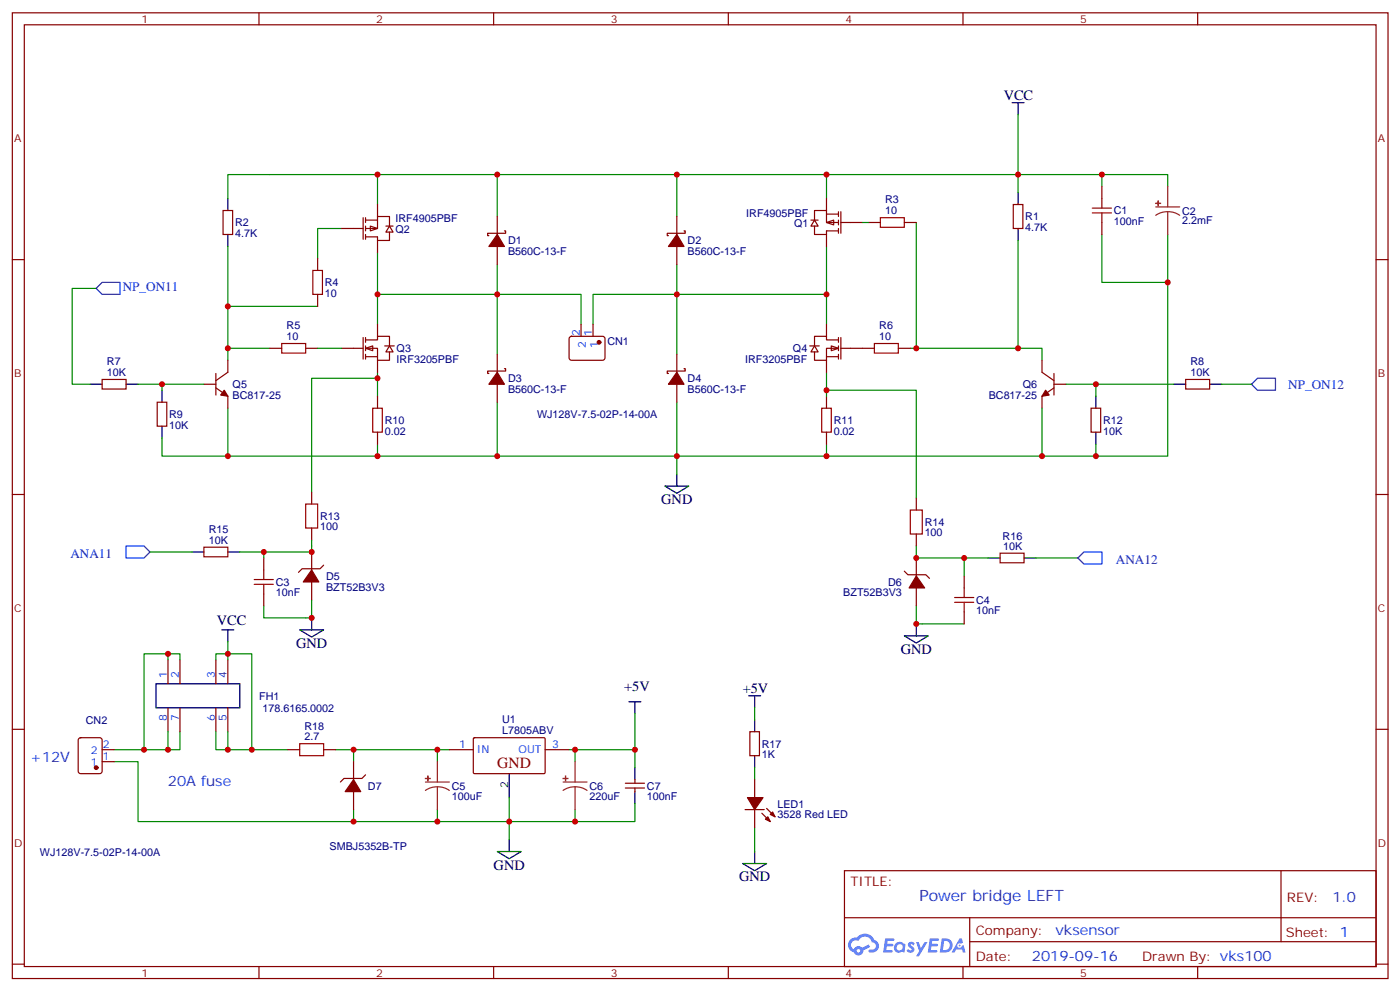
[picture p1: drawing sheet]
<svg xmlns="http://www.w3.org/2000/svg" width="413mm" height="292mm" viewBox="0 0 413 292" stroke-linecap="round" stroke-linejoin="round" font-family="sans-serif">
<g fill="none" stroke="#870000" stroke-width=".35">
<path d="M3.6 3.8h405.4v284.3h-405.4zM7.2 7.3h398.2v277.3h-398.2zM76.3 3.8v3.5M145.5 3.8v3.5M214.6 3.8v3.5M283.7 3.8v3.5M352.9 3.8v3.5M3.6 76.4h3.6M405.4 76.4h3.6M3.6 145.6h3.6M405.4 145.6h3.6M3.6 214.7h3.6"/>
<path d="M405.4 214.7h3.6M248.8 256.4h156.6v28.2h-156.6zM377.4 256.4v20.9M248.8 270.2h156.5M285.7 277.3h119.6M285.7 270.2v14.1M3.6 283.9h3.6M76.3 284.6v3.5M145.5 284.6v3.5M214.6 284.6v3.5M283.7 284.6v3.5M352.9 284.6v3.5"/>
<path d="M405.4 283.9h3.6"/>
</g>
<g fill="#5487ff">
<path d="M267.8 277.5a1.22 1.22 0 0 1 1.7 .3l-.4 .6a.47 .47 0 0 0-.3-.4 .47 .47 0 0 0-.5 .2l.2 .2a1.14 1.14 0 0 1 .7 1.7 1.14 1.14 0 0 1-1.9 0l-.2-.2 .5-.5 .7 .4a.29 .29 0 0 0 .4-.2 .29 .29 0 0 0-.3-.4 1.04 1.04 0 0 1-.6-1.7z"/>
<path d="M260.8 276.3h2.4l.3 .2-.1 .5h-1.9l-.1 .9h1.5l.4 .4-.4 .3h-1.6l-.2 1.1 1.8 .1 .1 .3-.1 .3h-2.7z"/>
<path d="M274 276.3h2.3l.3 .2-.1 .5h-1.8l-.1 .9h1.5l.3 .4-.4 .3h-1.6l-.1 1.1 1.7 .1 .2 .3-.2 .3h-2.6z"/>
<path d="M282.7 276.3h.7l.3 1.2-.6 .4a.69 .69 0 0 0-1 .2 .69 .69 0 0 0 .5 1 .69 .69 0 0 0 .8-.6l.5-.3 .6 2.2h-.8l-.2-.8h-1.8l-.5 .8h-.8z"/>
<path d="M269.9 277.4h.8l.6 1.8 1.1-1.8h.9l-2.6 4.2h-.8l.9-1.6z"/>
<path d="M277.5 276.3l-.6 4.1h1.3a2.11 2.11 0 0 0 2.5-2.1 2.11 2.11 0 0 0-2.5-2zM278.2 277a1.39 1.39 0 0 1 1.7 1.4 1.39 1.39 0 0 1-1.8 1.3h-.3z"/>
<path d="M263.8 277.9a1.54 1.54 0 0 0-.1 2.2 1.54 1.54 0 0 0 2.2 .1l.6 .2 .3-2.3-.2-.2h-.4a1.49 1.49 0 0 0-2.4 0zM264.1 278.9a.94 .94 0 0 1 1.8 0 .94 .94 0 0 1-1.8 0z"/>
<path d="M250.5 276.7a2.18 2.18 0 0 0 1.1 3.7 1.44 1.44 0 0 0 1.6 .9 1.44 1.44 0 0 0 1.2-1.5l2-1-.5-.7-1.9 .9a1.47 1.47 0 0 0-2.4 .5 1.39 1.39 0 0 1-.7-2 1.39 1.39 0 0 1 2-.4 2.12 2.12 0 0 1 2.2-1.3 2.12 2.12 0 0 1 1.9 1.7 1.14 1.14 0 0 1 1.1 1.4 1.14 1.14 0 0 1-1.7 .7 .43 .43 0 0 0-.5 .4 .43 .43 0 0 0 .4 .5 1.98 1.98 0 0 0 2.5-1.3 1.98 1.98 0 0 0-1.2-2.5 3.1 3.1 0 0 0-5.3-.7l-.9 .1zM252.4 280a.55 .55 0 0 1 1.1 0 .55 .55 0 0 1-1.1 0z"/>
<circle cx="282.7" cy="278.4" r=".26"/>
</g>
<g fill="none" stroke="#008700" stroke-width=".35">
<path d="M300 33.8v17.6h44.1v3.5M111.2 51.4h-44.1v7.1M146.5 51.4v12.3M199.4 51.4v12.3M243.5 58.5v-7.1h-132.3v8.8M243.5 51.4h56.5v5.3M324.7 51.4v3.5M67.1 72.6v30h12.4M100.6 67.3h-7v8.8M111.2 74.3v21.2M146.5 77.9v26.4M199.4 77.9v26.4"/>
<path d="M243.5 72.6v22.9M270 65.5v37.1h-1.8M300 70.8v31.8M324.7 69v14.1h19.4M344.1 69v65.3h-21.2M28.3 84.9h-7v28.2h5.3M67.1 90.2h26.5M111.2 86.7h60v8.8M243.5 86.7h-68.8v8.8M40.7 113.1h19.4M47.7 113.1v1.8M67.1 102.6v3.5"/>
<path d="M111.2 111.4h-19.4v33.5M111.2 109.6v7.1M146.5 118.4v15.9h-35.3v-3.5M199.4 118.4v21.2M243.5 109.6v5.3h26.5v31.7M243.5 114.9v1.8M270 102.6h37v3.5M314.1 113.1h31.7M322.9 113.1v3.6M359.9 113.1h8.9M47.7 129v5.3h19.4M67.1 120.2v14.1h44.1"/>
<path d="M243.5 130.8v3.5h-97M307 120.2v14.1h-63.5M322.9 130.8v3.5h-15.9M91.8 159v3.5h-21.1M44.2 162.5h12.4M77.7 162.5v1.8M91.8 176.6v5.3h-14.1v-3.5M270 160.8v3.5h21.1M270 178.4v5.3h14.1M284.1 164.3v5.3M305.3 164.3h12.3M49.5 194.3v-1.8h3.5v1.8"/>
<path d="M49.5 192.5h-7.1v28.2M63.6 194.3v-1.8h10.6v28.2M67.1 189v5.3M49.5 215.4v5.3M53 215.4v5.3h-19.4M63.6 215.4v5.3h21.2M67.1 215.4v5.3M187.1 210.1v15.9M222.4 208.4v3.5M33.6 224.3h7.1v17.6h63.5M98.9 220.7h33.5M104.2 220.7v3.6"/>
<path d="M128.9 220.7v3.6M128.9 238.4v3.5M150 234.8v12.4M167.7 220.7h1.7M169.4 238.4v3.5M187.1 236.6v5.3h-82.9v-3.5M187.1 220.7h-17.7v3.6M222.4 226v3.6M222.4 243.7v7"/>
</g>
<g fill="none" stroke="#000" stroke-width=".35">
<path d="M298.2 30.2h3.5M300 30.2v3.6M67.1 58.5v3.5M300 56.7v3.5M67.1 69v3.6M300 67.3v3.5M26.6 113.1h3.5M37.1 113.1h3.6M47.7 114.9v3.5M322.9 116.7v3.5M345.8 113.1h3.6M356.4 113.1h3.5"/>
<path d="M47.7 125.5v3.5M199.4 139.6v3.5M322.9 127.2v3.6M195.9 143.1h7.1l-3.6 2.1zM56.6 162.5h3.5M67.1 162.5h3.6M291.1 164.3h3.6M301.7 164.3h3.6M65.4 185.5h3.5M67.1 185.5v3.5M88.3 185.5h7.1l-3.6 2.1zM91.8 181.9v3.6"/>
<path d="M266.5 187.2h7l-3.5 2.1zM270 183.7v3.5M46 201.3h24.7v7.1h-24.7zM185.3 206.6h3.5M187.1 206.6v3.5M220.6 204.9h3.5M222.4 204.9v3.5M222.4 211.9v3.5M150 227.8v7M187.1 226v3.6M187.1 233.1v3.5M222.4 222.5v3.5"/>
<path d="M146.5 250.7h7.1l-3.6 2.1zM150 247.2v3.5M218.8 254.2h7.1l-3.5 2.2zM222.4 250.7v3.5"/>
</g>
<path d="M30.1 83.1h5.3v3.6h-5.3l-1.8-1.8zM370.5 111.4h5.3v3.5h-5.3l-1.7-1.8zM37.1 160.8h5.3l1.8 1.7-1.8 1.8h-5.3zM317.6 164.3l1.8-1.8h5.3v3.6h-5.3z" fill="none" stroke="#00f" stroke-width=".35"/>
<g fill="none" stroke="#870000" stroke-width=".35">
<path d="M324.7 54.9v3.6M65.7 62h2.8v7h-2.8zM93.6 76.1v3.5M255.9 65.5h3.5M266.5 65.5h3.5M298.6 60.2h2.8v7.1h-2.8zM324.7 65.5v3.5M93.6 86.7v3.5M167.9 99.2l.5-.2 9.4 .1 .5 .6-.1 5.9-.6 .5-9.5-.1-.4-.6v-5.7zM171.2 95.5v3.5M174.7 95.5v3.5M30.1 111.7h7v2.8h-7z"/>
<path d="M46.3 118.4h2.8v7.1h-2.8zM60.1 113.1h3.5M63.6 114.2l3.5 2.5v3.5M63.6 110v6.3M67.1 106.1v3.5l-3.5 2.5M79.5 102.6h3.5M90.1 102.6h3.5M111.2 116.7v3.5M243.5 116.7v3.5M254.1 102.6h3.5M264.7 102.6h3.5M307 106.1v3.5l3.6 2.5"/>
<path d="M310.6 113.1h3.5M310.6 114.2l-3.6 2.5v3.5M310.6 110v6.3M349.4 111.7h7v2.8h-7zM111.2 127.2v3.6M243.5 127.2v3.6M321.5 120.2h2.8v7h-2.8zM91.8 144.9v3.5M91.8 155.5v3.5M270 146.6v3.6M270 157.2v3.6M60.1 161.1h7v2.8h-7z"/>
<path d="M77.7 164.3v3.5M77.7 174.9v3.5M91.8 162.5v5.3M91.8 171.3v5.3M95.4 166.4l-1.1 1.1h-5.3l-1.1 1M266.5 168.2l1 1h5.3l1.1 1.1M270 164.3v5.3M270 173.1v5.3M284.1 169.6v3.5M294.7 162.9h7v2.8h-7zM49.5 194.3v7M53 194.3v7"/>
<path d="M63.6 194.3v7M67.1 194.3v7M284.1 180.2v3.5M23.3 217.4l.4-.2h5.7l.6 .4 .1 9.5-.5 .6-5.9 .1-.6-.5-.1-9.4zM49.5 208.4v7M53 208.4v7M63.6 208.4v7M67.1 208.4v7M139.5 217.4l.3-.2 20.6 .1 .2 .3v10l-.3 .2-20.7-.1-.1-.3zM220.9 215.4h2.9v7.1h-2.9zM30.1 220.7h3.5M30.1 224.3h3.5"/>
<path d="M84.8 220.7h3.5M95.4 220.7h3.5M104.2 224.3v5.3M104.2 233.1v5.3M107.7 228.1l-1.1 1.1h-5.2l-1.1 1.1M132.4 220.7h7.1M160.6 220.7h7.1M184.3 232h5.6M184.3 230.6h5.6M187.1 229.6v1M187.1 232v1.1M219.5 238.4h5.7"/>
<path d="M222.4 229.6v5.2M222.4 238.4v5.3M224.5 239.4l2.4 2.5M225.9 238l2.5 2.5"/>
</g>
<g fill="#870000" stroke="#870000" stroke-width=".35">
<path d="M66.1 114.9l1 1.8-2.1-.4z"/>
<path d="M308.1 114.9l1 1.4-2.1 .4z"/>
<path d="M91.8 167.8l2.1 3.5h-4.5z"/>
<path d="M270 169.6l2.5 3.5h-4.6z"/>
<path d="M104.2 229.6l2.1 3.5h-4.6z"/>
<path d="M225.5 241.2l.7-.7 .7 1.4z"/>
<path d="M227.6 239.1l.8 1.4-1.5-.7z"/>
<path d="M220.2 234.8h4.6l-2.4 3.6z"/>
<circle cx="176.5" cy="100.8" r=".53"/>
<circle cx="28.3" cy="226" r=".53"/>
</g>
<g fill="none" stroke="#8c2424" stroke-width=".35">
<path d="M344.1 54.9v6M340.5 60.9h7.1M344.1 62.3l1.8 .3 1.7 .8M344.1 62.3l-1.9 .3-1.7 .8M344.1 62.3v6.7M125.3 230.3h7.1M128.9 231.7l1.8 .2 1.7 .8M128.9 231.7l-1.9 .2-1.7 .8M128.9 224.3v6M128.9 231.7v6.7M165.9 230.3h7.1M169.4 231.7l-1.8 .2-1.7 .8"/>
<path d="M169.4 231.7l1.9 .2 1.7 .8M169.4 224.3v6M169.4 231.7v6.7"/>
</g>
<g fill="#8c2424" stroke="#8c2424" stroke-width=".35">
<path d="M340.5 59.9h1.4z"/>
<path d="M341.2 59.2l.1 1.4z"/>
<path d="M125.3 229.2h1.5z"/>
<path d="M126 228.5l.1 1.4z"/>
<path d="M166.6 228.5l.1 1.4z"/>
<path d="M165.9 229.2h1.4z"/>
</g>
<g fill="none" stroke="#a10000" stroke-width=".35">
<path d="M324.7 58.5v2.8M92.2 79.6h2.8v7.1h-2.8zM259.4 64.1h7.1v2.8h-7.1zM321.8 62.7h5.7M321.8 61.3h5.7M324.7 62.7v2.8M83 101.1h7.1v2.9h-7.1zM257.6 101.1h7.1v2.9h-7.1zM109.8 120.2h2.8v7h-2.8zM242.1 120.2h2.8v7h-2.8zM90.1 148.4h3.5v7.1h-3.5zM268.2 150.2h3.5v7h-3.5z"/>
<path d="M74.9 172h5.6M74.9 170.6h5.6M77.7 167.8v2.8M77.7 172v2.9M281.3 177.3h5.6M281.3 175.9h5.6M284.1 173.1v2.8M284.1 177.3v2.9M88.3 219h7.1v3.5h-7.1z"/>
</g>
<g fill="#fff" stroke="#870000" stroke-width=".35">
<path d="M109.1 66.6l2.1 .7-2.1 .7z"/>
<path d="M114.8 66.6l1 1.7h-2.1z"/>
</g>
<path d="M100.6 67.3h6.4M107 64.1v6.3M107.7 64.8h3.5M107.7 64.1v1.4M107.7 66.6v1.4M107.7 69v1.4M111.2 63.7h3.6v2.9M111.2 63.7v3.6h-3.5M111.2 60.2v3.5M111.2 70.8v3.5M113.7 66.6h2.1M114.8 68.3v2.5h-3.6v-1.1h-3.5" fill="none" stroke="#870000" stroke-width=".35"/>
<g fill="#fff" stroke="#870000" stroke-width=".35">
<path d="M243.5 65.5l2.1-.7v1.4z"/>
<path d="M240 64.8l1.1 1.8h-2.2z"/>
</g>
<path d="M243.5 58.5v3.5M238.9 64.8h2.2M240 66.6v2.4h3.5v-1h3.6M243.5 62h-3.5v2.8M243.5 62v3.5h3.6M243.5 63h3.6M243.5 69v3.6M247.1 62.3v1.4M247.1 64.8v1.4M247.1 67.3v1.4M247.8 62.3v6.4M247.8 65.5h6.3" fill="none" stroke="#870000" stroke-width=".35"/>
<path d="M254.1 65.5h1.8" fill="none" stroke="#008700" stroke-width=".35"/>
<g fill="#fff" stroke="#870000" stroke-width=".35">
<path d="M107.7 102.6l2.1-.8v1.5z"/>
<path d="M114.8 101.8l1 1.8h-2.1z"/>
</g>
<path d="M107 99.4v6.3M107.7 99.4v1.4M111.2 95.5v3.5M100.6 102.6h6.4M107.7 100.1h3.5v-1.1h3.6v2.8M107.7 102.6h3.5v3.5h3.6v-2.5M107.7 105h3.5M107.7 101.8v1.5M107.7 104.3v1.4M111.2 106.1v3.5M113.3 101.8h2.9" fill="none" stroke="#870000" stroke-width=".35"/>
<g fill="#fff" stroke="#870000" stroke-width=".35">
<path d="M244.9 101.8l2.2 .8-2.2 .7z"/>
<path d="M240 101.8l1.1 1.8h-2.2z"/>
</g>
<g fill="none" stroke="#870000" stroke-width=".35">
<path d="M146.5 63.7v5.3M146.5 72.6v5.3M148.6 68h.4v.7h-5.3v.7h.3M199.4 63.7v5.3M199.4 72.6v5.3M201.5 68h.4v.7h-5.3v.7h.4M243.5 95.5v3.5M247.1 99.4v1.4M247.8 99.4v6.3M146.5 104.3v5.3M146.5 113.1v5.3M148.6 108.5h.4v.8h-5.3v.7h.3"/>
<path d="M199.4 104.3v5.3M199.4 113.1v5.3M201.5 108.5h.4v.8h-5.3v.7h.4M238.6 101.8h2.8M243.5 105h3.6M243.5 106.1v3.5M247.1 100.1h-3.6v-1.1h-3.5v2.8M247.1 102.6h-3.6v3.5h-3.5v-2.5M247.1 101.8v1.5M247.1 104.3v1.4M247.8 102.6h6.3"/>
</g>
<path d="M93.6 102.6h7" fill="none" stroke="#008700" stroke-width=".35"/>
<g fill="#870000" stroke="#870000" stroke-width=".35">
<path d="M146.5 109.6l2.1 3.5h-4.6z"/>
<path d="M146.5 69l2.1 3.6h-4.6z"/>
<path d="M199.4 69l2.1 3.6h-4.5z"/>
<path d="M199.4 109.6l2.1 3.5h-4.5z"/>
</g>
<g fill="#c00">
<circle cx="169.4" cy="220.7" r=".88"/>
<circle cx="187.1" cy="220.7" r=".88"/>
<circle cx="150" cy="241.9" r=".88"/>
<circle cx="128.9" cy="241.9" r=".88"/>
<circle cx="104.2" cy="241.9" r=".88"/>
<circle cx="128.9" cy="220.7" r=".88"/>
<circle cx="104.2" cy="220.7" r=".88"/>
<circle cx="91.8" cy="181.9" r=".88"/>
<circle cx="111.2" cy="111.4" r=".88"/>
<circle cx="322.9" cy="134.3" r=".88"/>
<circle cx="300" cy="51.4" r=".88"/>
<circle cx="270" cy="102.6" r=".88"/>
<circle cx="243.5" cy="134.3" r=".88"/>
<circle cx="243.5" cy="51.4" r=".88"/>
<circle cx="67.1" cy="90.2" r=".88"/>
<circle cx="307" cy="134.3" r=".88"/>
<circle cx="300" cy="102.6" r=".88"/>
<circle cx="67.1" cy="134.3" r=".88"/>
<circle cx="111.2" cy="86.7" r=".88"/>
<circle cx="199.4" cy="134.3" r=".88"/>
<circle cx="146.5" cy="134.3" r=".88"/>
<circle cx="146.5" cy="86.7" r=".88"/>
<circle cx="199.4" cy="86.7" r=".88"/>
<circle cx="146.5" cy="51.4" r=".88"/>
<circle cx="199.4" cy="51.4" r=".88"/>
<circle cx="47.7" cy="113.1" r=".88"/>
<circle cx="322.9" cy="113.1" r=".88"/>
<circle cx="111.2" cy="134.3" r=".88"/>
<circle cx="111.2" cy="51.4" r=".88"/>
<circle cx="67.1" cy="102.6" r=".88"/>
<circle cx="324.7" cy="51.4" r=".88"/>
<circle cx="344.1" cy="83.1" r=".88"/>
<circle cx="270" cy="183.7" r=".88"/>
<circle cx="284.1" cy="164.3" r=".88"/>
<circle cx="169.4" cy="241.9" r=".88"/>
<circle cx="49.5" cy="220.7" r=".88"/>
<circle cx="42.4" cy="220.7" r=".88"/>
<circle cx="49.5" cy="192.5" r=".88"/>
<circle cx="67.1" cy="220.7" r=".88"/>
<circle cx="74.2" cy="220.7" r=".88"/>
<circle cx="67.1" cy="192.5" r=".88"/>
<circle cx="91.8" cy="162.5" r=".88"/>
<circle cx="77.7" cy="162.5" r=".88"/>
<circle cx="270" cy="164.3" r=".88"/>
<circle cx="243.5" cy="114.9" r=".88"/>
<circle cx="243.5" cy="86.7" r=".88"/>
</g>
<text font-size="4.6" fill="#800" x="146.5" y="226">GND</text>
<text font-size="4.6" fill="#00f" x="270.9" y="265.4">Power bridge LEFT</text>
<g font-size="4.2">
<text x="295.7" y="29.5">VCC</text>
<text x="194.8" y="148.4">GND</text>
<text x="63.9" y="183.9">VCC</text>
<text x="87.2" y="190.7">GND</text>
<text x="265.4" y="192.5">GND</text>
<text x="183.9" y="203.4">+5V</text>
<text x="218.8" y="204.2">+5V</text>
<text x="145.5" y="256">GND</text>
<text x="217.8" y="259.5">GND</text>
</g>
<g font-size="4.2" fill="#00f">
<text x="8.9" y="224.3">+12V</text>
<text x="49.5" y="231.3">20A fuse</text>
<text x="392.6" y="265.6">1.0</text>
<text x="311" y="275.2">vksensor</text>
<text x="304.1" y="283">2019-09-16</text>
</g>
<g font-size="3.9" fill="#00f">
<text x="36.2" y="85.7">NP_ON11</text>
<text x="379.6" y="114.7">NP_ON12</text>
<text x="20.7" y="164.3">ANA11</text>
<text x="328.8" y="166.1">ANA12</text>
</g>
<g font-size="3.9" fill="#800">
<text x="250.6" y="260.9">TITLE:</text>
<text x="379.2" y="265.6">REV:</text>
<text x="287.5" y="275.1">Company:</text>
<text x="378.9" y="275.8">Sheet: 1</text>
<text x="287.5" y="282.8">Date:</text>
<text x="336.5" y="282.9">Drawn By: vks100</text>
</g>
<g font-size="3.2" fill="#800">
<text x="41.7" y="6.8">1</text>
<text x="110.9" y="6.8">2</text>
<text x="180" y="6.8">3</text>
<text x="249.2" y="6.8">4</text>
<text x="318.3" y="6.8">5</text>
<text x="4.2" y="41.9">A</text>
<text x="406" y="41.9">A</text>
<text x="4.2" y="111">B</text>
<text x="406" y="111">B</text>
<text x="4.2" y="180.2">C</text>
<text x="406" y="180.2">C</text>
<text x="4.2" y="249.3">D</text>
<text x="406" y="249.3">D</text>
<text x="41.7" y="287.6">1</text>
<text x="110.9" y="287.6">2</text>
<text x="180" y="287.6">3</text>
<text x="249.2" y="287.6">4</text>
<text x="318.3" y="287.6">5</text>
</g>
<g font-size="3.2" fill="#000080">
<text x="260.8" y="59.9">R3</text>
<text x="116.5" y="65.5">IRF4905PBF</text>
<text x="219.9" y="63.7">IRF4905PBF</text>
<text x="260.8" y="63">10</text>
<text x="302.1" y="64.8">R1</text>
<text x="328.2" y="63.1">C1</text>
<text x="348.3" y="63.2">C2</text>
<text x="69.3" y="69.7">4.7K</text>
<text x="69.3" y="66.6">R2</text>
<text x="116.5" y="68.7">Q2</text>
<text x="149.7" y="71.9">D1</text>
<text x="202.6" y="71.9">D2</text>
<text x="234" y="66.9">Q1</text>
<text x="302.1" y="68">4.7K</text>
<text x="328.2" y="66.3">100nF</text>
<text x="348.3" y="66.1">2.2mF</text>
<text x="149.7" y="75.2">B560C-13-F</text>
<text x="202.6" y="75.2">B560C-13-F</text>
<text x="95.7" y="87.5">10</text>
<text x="95.7" y="84.3">R4</text>
<text x="84.4" y="100.1">10</text>
<text x="84.4" y="96.9">R5</text>
<text x="179" y="101.6">CN1</text>
<text x="259.1" y="100.1">10</text>
<text x="259.1" y="96.9">R6</text>
<text x="31.5" y="107.5">R7</text>
<text x="116.9" y="106.8">IRF3205PBF</text>
<text x="116.9" y="103.6">Q3</text>
<text x="219.5" y="106.8">IRF3205PBF</text>
<text x="233.6" y="103.6">Q4</text>
<text x="350.8" y="107.5">R8</text>
<text x="31.5" y="110.7">10K</text>
<text x="149.7" y="112.5">D3</text>
<text x="202.6" y="112.5">D4</text>
<text x="350.8" y="110.7">10K</text>
<text x="68.5" y="117.4">BC817-25</text>
<text x="68.5" y="114.2">Q5</text>
<text x="149.7" y="115.7">B560C-13-F</text>
<text x="202.6" y="115.7">B560C-13-F</text>
<text x="291.3" y="117.4">BC817-25</text>
<text x="301.4" y="114.2">Q6</text>
<text x="49.9" y="123.1">R9</text>
<text x="113.4" y="124.9">R10</text>
<text x="158.2" y="123.1">WJ128V-7.5-02P-14-00A</text>
<text x="245.6" y="124.9">R11</text>
<text x="325" y="124.9">R12</text>
<text x="49.8" y="126.3">10K</text>
<text x="113.3" y="128.1">0.02</text>
<text x="245.6" y="128.1">0.02</text>
<text x="325" y="128.1">10K</text>
<text x="94.3" y="153">R13</text>
<text x="272.5" y="154.8">R14</text>
<text x="61.5" y="160.1">10K</text>
<text x="61.5" y="156.9">R15</text>
<text x="94.3" y="156.2">100</text>
<text x="272.5" y="157.9">100</text>
<text x="295.4" y="158.9">R16</text>
<text x="295.6" y="161.8">10K</text>
<text x="81.2" y="172.4">C3</text>
<text x="96.1" y="173.9">BZT52B3V3</text>
<text x="96.1" y="170.7">D5</text>
<text x="261.7" y="172.5">D6</text>
<text x="81.2" y="175.6">10nF</text>
<text x="248.5" y="175.5">BZT52B3V3</text>
<text x="287.6" y="177.7">C4</text>
<text x="287.6" y="180.9">10nF</text>
<text x="76.4" y="206">FH1</text>
<text x="77.3" y="209.6">178.6165.0002</text>
<text x="25.3" y="213">CN2</text>
<text x="89.7" y="214.8">R18</text>
<text x="147.9" y="213">U1</text>
<text x="89.7" y="217.9">2.7</text>
<text x="147.9" y="216.1">L7805ABV</text>
<text x="224.5" y="220.1">R17</text>
<text x="224.5" y="223.3">1K</text>
<text x="108.4" y="232.5">D7</text>
<text x="133.1" y="232.5">C5</text>
<text x="173.7" y="232.5">C6</text>
<text x="190.6" y="232.5">C7</text>
<text x="133.1" y="235.6">100uF</text>
<text x="173.7" y="235.7">220uF</text>
<text x="190.6" y="235.6">100nF</text>
<text x="229.1" y="237.8">LED1</text>
<text x="229.1" y="240.9">3528 Red LED</text>
<text x="11.8" y="251.9">WJ128V-7.5-02P-14-00A</text>
<text x="97.1" y="250.2">SMBJ5352B-TP</text>
</g>
<g font-size="3.2" fill="#00f">
<text x="170.9" y="98.8" transform="rotate(-90 170.9 98.8)">2</text>
<text x="174.4" y="98.8" transform="rotate(-90 174.4 98.8)">1</text>
<text x="172.6" y="102.3" transform="rotate(-90 172.6 102.3)">2</text>
<text x="176.1" y="102.3" transform="rotate(-90 176.1 102.3)">1</text>
<text x="49.1" y="199.6" transform="rotate(-90 49.1 199.6)">1</text>
<text x="52.7" y="199.6" transform="rotate(-90 52.7 199.6)">2</text>
<text x="63.3" y="199.6" transform="rotate(-90 63.3 199.6)">3</text>
<text x="66.8" y="199.6" transform="rotate(-90 66.8 199.6)">4</text>
<text x="49.1" y="212.2" transform="rotate(-90 49.1 212.2)">8</text>
<text x="52.7" y="212.2" transform="rotate(-90 52.7 212.2)">7</text>
<text x="63.3" y="212.2" transform="rotate(-90 63.3 212.2)">6</text>
<text x="66.8" y="212.2" transform="rotate(-90 66.8 212.2)">5</text>
<text x="30.3" y="220.4">2</text>
<text x="135.3" y="220.4">1</text>
<text x="140.5" y="221.8">IN</text>
<text x="152.8" y="221.8">OUT</text>
<text x="162.7" y="220.4">3</text>
<text x="26.8" y="225.7">1</text>
<text x="26.8" y="222.1">2</text>
<text x="30.3" y="223.9">1</text>
</g>
<text font-size="3.2" x="149.7" y="231.9" transform="rotate(-90 149.7 231.9)">2</text>
</svg>
